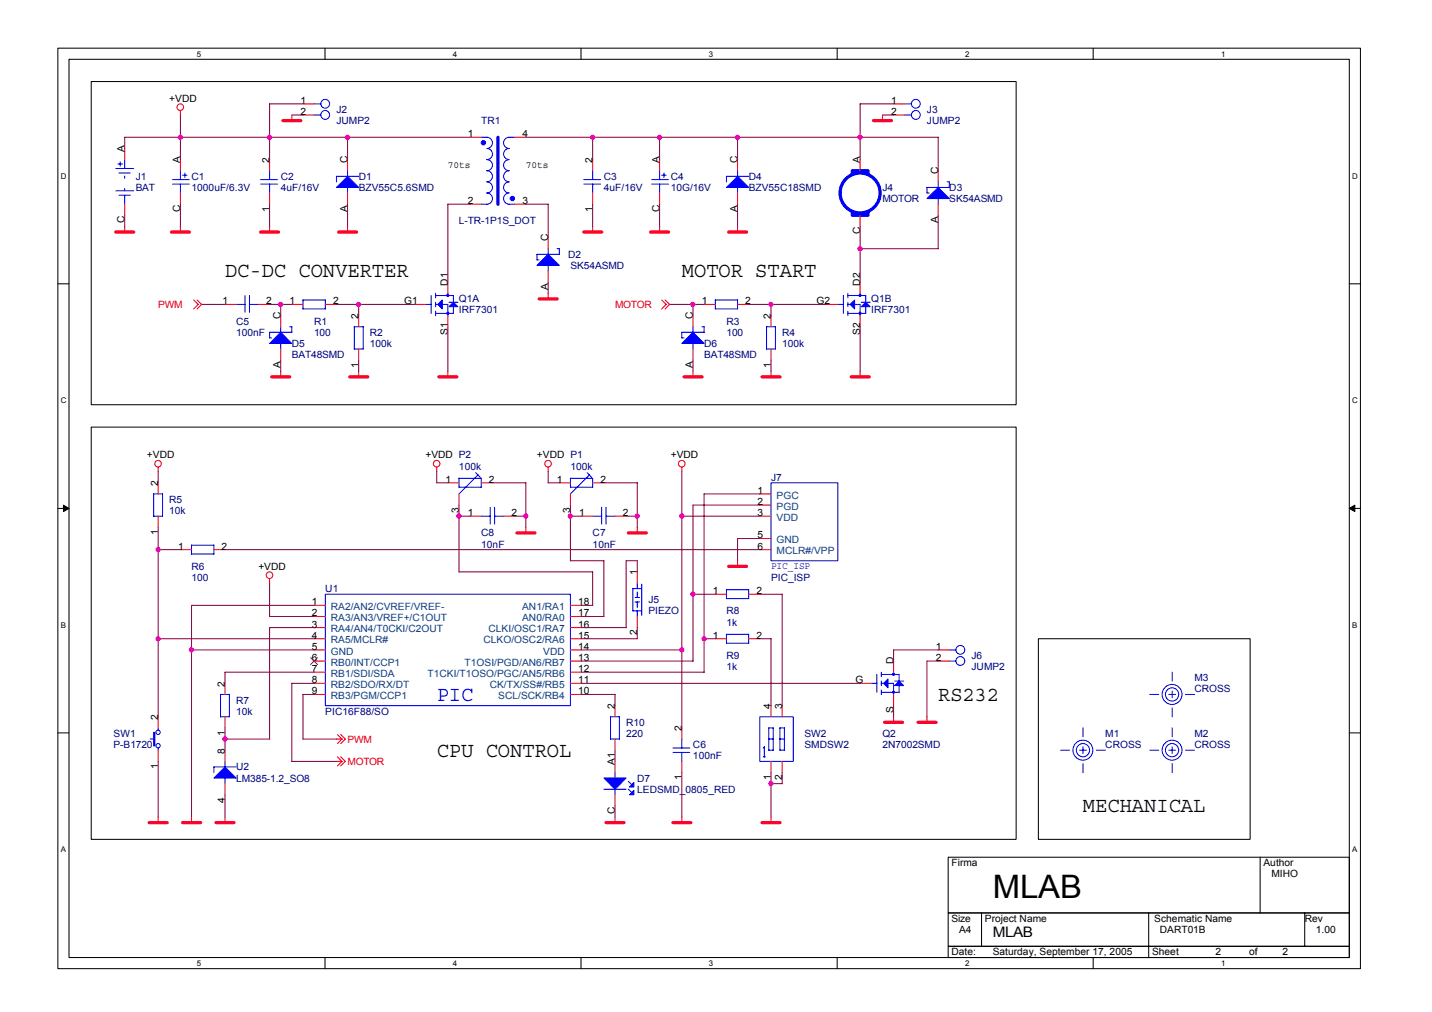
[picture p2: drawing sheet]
<svg xmlns="http://www.w3.org/2000/svg" width="297mm" height="210mm" viewBox="0 0 297 210" stroke-linecap="round" stroke-linejoin="round" font-family="sans-serif">
<path d="M12 10h270.2v190.9h-270.2zM14.3 12.3h265.6v186.3h-265.6z" fill="none" stroke="#000" stroke-width=".21"/>
<g fill="#fff">
<path d="M40.9 10.2h.9v1.9h-.9z"/>
<path d="M40.9 198.9h.9v1.8h-.9z"/>
</g>
<path d="M67.4 10v2.3M67.4 198.6v2.3" fill="none" stroke="#000" stroke-width=".21"/>
<g fill="#fff">
<path d="M94 10.2h.9v1.9h-.9z"/>
<path d="M94 198.9h.9v1.8h-.9z"/>
</g>
<path d="M120.5 10v2.3M120.5 198.6v2.3" fill="none" stroke="#000" stroke-width=".21"/>
<g fill="#fff">
<path d="M147.1 10.2h.9v1.9h-.9z"/>
<path d="M147.1 198.9h.9v1.8h-.9z"/>
</g>
<path d="M173.7 10v2.3M173.7 198.6v2.3" fill="none" stroke="#000" stroke-width=".21"/>
<g fill="#fff">
<path d="M200.2 10.2h.9v1.9h-.9z"/>
<path d="M200.2 198.9h.9v1.8h-.9z"/>
</g>
<path d="M226.8 10v2.3M226.8 198.6v2.3" fill="none" stroke="#000" stroke-width=".21"/>
<g fill="#fff">
<path d="M253.3 10.2h.9v1.9h-.9z"/>
<path d="M253.3 198.9h.9v1.8h-.9z"/>
<path d="M12.6 35.6h1.2v1.8h-1.2z"/>
<path d="M280.5 35.6h1.2v1.8h-1.2z"/>
<path d="M12.6 82.1h1.2v1.9h-1.2z"/>
<path d="M280.5 82.1h1.2v1.9h-1.2z"/>
</g>
<path d="M12 58.9h2.3M279.9 58.9h2.3" fill="none" stroke="#000" stroke-width=".21"/>
<g fill="#fff">
<path d="M12.6 128.7h1.1v1.9h-1.1z"/>
<path d="M280.5 128.7h1.1v1.9h-1.1z"/>
</g>
<path d="M12 105.5h2.3M279.9 105.5h2.3" fill="none" stroke="#000" stroke-width=".21"/>
<g fill="#000" stroke="#000" stroke-width=".21">
<path d="M13.2 104.8l1.1 .7-1.1 .6z" fill-rule="evenodd"/>
<path d="M279.9 105.5l1.1-.7v1.3z" fill-rule="evenodd"/>
</g>
<g fill="#fff">
<path d="M12.6 175.3h1.1v1.8h-1.1z"/>
<path d="M280.5 175.3h1.1v1.8h-1.1z"/>
</g>
<path d="M18.9 16.9h191.9v67h-191.9zM18.9 88.6h191.9v85.5h-191.9zM215.4 132.5h43.9v41.6h-43.9zM12 152h2.3M279.9 152h2.3M196.7 177.8h83.2v11.6h-83.2zM261.4 177.8v11.6M196.7 189.4h83.2v6.9h-83.2zM196.7 196.3h83.2v2.3h-83.2zM203.6 189.4v6.9M238.3 189.4v9.2M270.6 189.4v6.9" fill="none" stroke="#000" stroke-width=".21"/>
<g fill="none" stroke="#f00" stroke-width=".21">
<path d="M25.9 30.8v2.3M37.4 22.9v1M37.4 33.1v2.3M55.9 33.1v2.3M60.5 23.9v1.1M62.8 21.5h2.4M62.8 23.9h2.4M72.1 33.1v2.3M97.5 28.5h2.3M106.8 28.5h2.3M122.9 33.1v2.3M136.8 33.1v2.3"/>
<path d="M153 33.1v2.3M178.4 33.1v2.3M183 23.9v1.1M185.4 21.5h2.3M185.4 23.9h2.3M194.6 35.4v2.3M25.9 42.4v2.3M25.9 47v1.2M37.4 40v2.4M37.4 47v1.2M55.9 40v2.4M55.9 47v1.2"/>
<path d="M72.1 40v2.4M72.1 47v1.2M92.9 58.5v2.3M97.5 42.4h2.3M106.8 42.4h2.3M113.7 49.3v2.3M113.7 56.2v2.3M122.9 40v2.4M122.9 47v1.2M136.8 40v2.4M136.8 47v1.2M153 40v2.4"/>
<path d="M153 47v1.2M178.4 44.7v2.3M178.4 58.5v2.3M194.6 42.4v2.3M40.2 62.2l.9 .9-.9 1M40.9 62.2l.9 .9M41.8 63.1l-.9 1M41.8 63.1h.3M46.7 63.1h2.3M53.6 63.1h2.3M58.2 65.5v2.3M58.2 72.4v2.3"/>
<path d="M58.2 77v1.2M60.5 63.1h2.3M67.5 63.1h2.3M74.4 65.5v2.3M74.4 72.4v2.3M74.4 77v1.2M86 63.1h2.3M92.9 65.5v2.3M92.9 77v1.2M113.7 60.8v1.2M137.3 62.2l.9 .9-1 1M137.9 62.2l1 .9"/>
<path d="M138.9 63.1h.2M138.9 63.1l-1 1M143.7 65.5v2.3M143.7 72.4v2.3M143.7 77v1.2M146 63.1h2.4M153 63.1h2.3M159.9 65.5v2.3M159.9 72.4v2.3M159.9 77v1.2M171.5 63.1h2.3M178.4 65.5v2.3"/>
<path d="M178.4 77v1.2M32.8 96.9v.9M90.6 96.9v.9M113.7 96.9v.9M141.4 96.9v.9M32.8 100.1v2.3M32.8 107.1v2.3M37.4 114h2.3M44.4 114h2.3M55.9 120v.9M92.9 100.1h2.3M95.2 102.4v2.4"/>
<path d="M97.5 107.1h2.3M99.8 100.1h2.4M104.5 107.1h2.3M109.1 109.4v1.2M116 100.1h2.3M118.3 102.4v2.4M120.6 107.1h2.3M122.9 100.1h2.4M127.6 107.1h2.3M132.2 109.4v1.2M132.2 118.6v2.3M153 116.3v1.2"/>
<path d="M157.6 107.1h2.3M157.6 114h2.3M157.6 102.4h2.3M157.6 104.8h2.3M157.6 111.7h2.3M65.2 134.8h2.3M65.2 137.1h2.3M65.2 132.5h2.3M65.2 125.6h2.3M65.2 127.9h2.3M65.2 130.2h2.3M65.2 139.4h2.3"/>
<path d="M118.3 134.8h2.3M118.3 137.1h2.3M118.3 132.5h2.3M118.3 125.6h2.3M118.3 127.9h2.3M118.3 130.2h2.3M118.3 139.4h2.3M132.2 127.9v2.3M148.4 132.5h2.3M148.4 123.3h2.3M155.3 132.5h2.3M155.3 123.3h2.3"/>
<path d="M185.4 137.1v2.3M194.6 134.8h2.3M194.6 137.1h2.3M32.8 148.7v2.3M32.8 155.6v2.3M46.7 141.7v2.3M46.7 148.7v2.3M46.7 155.6v2.3M65.2 141.7h2.3M65.2 144h2.3M69.8 153.3h1.2M69.8 157.9h1.1l-.9 1"/>
<path d="M70 152.4l1 .9M70 157l1 .9M70.7 152.4l.9 .9-.9 .9M70.7 157l.9 .9-.9 1M70.9 153.3l-.9 .9M118.3 141.7h2.3M118.3 144h2.3M127.6 146.4v2.3M127.6 153.3v2.3M127.6 157.9v2.3M141.4 151v2.3M141.4 157.9v2.3"/>
<path d="M159.9 146.4v2.3M159.9 157.9v2.3M162.2 146.4v2.3M162.2 157.9v2.3M178.4 141.7h2.3M185.4 144v2.4M185.4 148.7v1.1M192.3 148.7v1.1M32.8 169.5v1.1M39.7 169.5v1.1M46.7 162.5v2.3M46.7 169.5v1.1"/>
<path d="M127.6 164.8v2.4M127.6 169.5v1.1M141.4 169.5v1.1M159.9 169.5v1.1"/>
<circle cx="37.4" cy="22.2" r=".68"/>
<circle cx="32.8" cy="96.2" r=".68"/>
<circle cx="90.6" cy="96.2" r=".68"/>
<circle cx="113.7" cy="96.2" r=".68"/>
<circle cx="141.4" cy="96.2" r=".69"/>
<circle cx="55.9" cy="119.3" r=".68"/>
</g>
<g fill="none" stroke="#f00" stroke-width=".68">
<path d="M58.7 25h3.7M181.2 25h3.7M24 48.1h3.7M35.6 48.1h3.7M54.1 48.1h3.7M70.3 48.1h3.7M121.1 48.1h3.7M135 48.1h3.7M151.2 48.1h3.7M56.4 78.2h3.7M72.6 78.2h3.7M91 78.2h3.8"/>
<path d="M111.8 62h3.8M141.9 78.2h3.7M158.1 78.2h3.7M176.6 78.2h3.7M107.2 110.5h3.8M130.3 110.5h3.8M151.2 117.5h3.7M183.5 149.8h3.7M190.4 149.8h3.8M30.9 170.6h3.8M37.9 170.6h3.7M44.8 170.6h3.7"/>
<path d="M125.7 170.6h3.7M139.6 170.6h3.7M158.1 170.6h3.7"/>
</g>
<g fill="none" stroke="#00f" stroke-width=".21">
<path d="M24 39.6h3.7M24 34.9h3.7M24.5 34h.9M24.7 35.9h2.3M24.9 33.5v1M25.9 33.1v1.9M35.8 37.3h3.5M35.8 38.2h3.5M37.4 35.4v1.9M37.4 38.2v1.8M37.9 36.3h.9M38.4 35.9v.9"/>
<path d="M54.1 37.3h3.5M54.1 38.2h3.5M55.9 35.4v1.9M55.9 38.2v1.8M65.1 21.5h1.4M65.1 23.9h1.4M72.1 35.4v1.2M72.1 38.9v1.1M74.4 36.6h-4.6v1.1M99.8 28.5h1.2M101 28.5a1.16 1.16 0 0 1 1.2 1.1 1.16 1.16 0 0 1-1.2 1.2 1.15 1.15 0 0 1 1.2 1.2 1.15 1.15 0 0 1-1.2 1.1 1.15 1.15 0 0 1 1.2 1.2 1.15 1.15 0 0 1-1.2 1.1 1.15 1.15 0 0 1 1.2 1.2 1.15 1.15 0 0 1-1.2 1.1 1.15 1.15 0 0 1 1.2 1.2 1.15 1.15 0 0 1-1.2 1.1 1.16 1.16 0 0 1 1.2 1.2 1.16 1.16 0 0 1-1.2 1.2h-1.2M106.8 28.5h-1.2a1.16 1.16 0 0 0-1.1 1.1 1.16 1.16 0 0 0 1.1 1.2 1.15 1.15 0 0 0-1.1 1.2 1.15 1.15 0 0 0 1.1 1.1 1.15 1.15 0 0 0-1.1 1.2 1.15 1.15 0 0 0 1.1 1.1 1.15 1.15 0 0 0-1.1 1.2 1.15 1.15 0 0 0 1.1 1.1 1.15 1.15 0 0 0-1.1 1.2 1.15 1.15 0 0 0 1.1 1.1 1.16 1.16 0 0 0-1.1 1.2 1.16 1.16 0 0 0 1.1 1.2h1.2"/>
<path d="M121.1 37.3h3.5M121.1 38.2h3.5M122.9 35.4v1.9M122.9 38.2v1.8M135.2 37.3h3.5M135.2 38.2h3.5M136.8 35.4v1.9M136.8 38.2v1.8M137.2 36.3h1M137.7 35.9v.9M153 35.4v1.2M153 38.9v1.1"/>
<path d="M155.3 36.6h-4.6v1.1M187.6 21.5h1.5M187.6 23.9h1.5M194.6 37.7v1.2M196.4 37.7h.5M196.9 37.7v1.2M196.9 38.9h-4.6v1.1M24.7 40.5h2.3M25.9 40.5v1.9M111.4 53.9h.4M113.7 51.6v1.1M113.7 55v1.2"/>
<path d="M115.5 51.6h.5M116 51.6v1.1M116 52.7h-4.6v1.2M192.3 40h.4M194.6 41.2v1.2M49 63.1h1.8M50.8 61.3v3.5M51.8 63.1h1.8M51.8 61.3v3.5M55.9 70.1h.5M58.2 67.8v1.1M58.2 71.2v1.2"/>
<path d="M60.1 67.8h.5M60.5 67.8v1.1M60.6 68.9h-4.7v1.2M62.8 62.2h4.7v1.9M62.8 62.2v1.9h4.7M73.5 67.8h1.8v4.6h-1.8zM88.3 63.1h1.2M89.4 61.3v3.7M90.3 61.3h3.7v3.7h-3.6M90.3 63.1h.5M90.4 60.8v1M90.4 62.7v.9"/>
<path d="M90.4 64.5v1M91.7 63.1h1.2v2.4M92.9 60.8v.5M93.1 62.7h1.9M141.4 70.1h.5M143.7 67.8v1.1M143.7 71.2v1.2M145.6 67.8h.5M146 67.8v1.1M146.1 68.9h-4.7v1.2M153 64.1v-1.9h-4.6v1.9h4.6M159 67.8h1.8v4.6h-1.8z"/>
<path d="M173.8 63.1h1.2M174.9 61.3v3.7M175.9 61.3h3.7v3.7h-3.7M175.9 63.1h.4M175.9 60.8v1M175.9 62.7v.9M175.9 64.5v1M177.2 63.1h1.2v2.4M178.4 60.8v.5M178.6 62.7h1.9M95.2 99.2h4.6v1.8h-4.6zM98.7 98l.9 1"/>
<path d="M99.2 98.5l-4 3.9M118.3 99.2v1.8h4.7l-.1-1.8h-4.6M121.8 98l.9 1M122.3 98.5l-4 3.9M31.9 102.4h1.8M31.9 102.4v4.7M33.7 102.4v4.7h-1.8M39.7 113.1h4.7v1.8h-4.7zM99.8 107.1h1.9M101.7 105.2v3.5M102.6 107.1h1.9M102.6 105.2v3.5"/>
<path d="M122.9 107.1h1.9M124.8 105.2v3.5M125.7 107.1h1.9M125.7 105.2v3.5M159.9 100.1h13.9v16.2h-13.9zM67.5 123.3h50.8v23.1h-50.8zM131.7 123.9h1M131.7 124.9h1M132.2 120.9v1.2M132.2 122.8v1.1M132.2 124.9v1.1M132.2 126.7v1.2"/>
<path d="M133.1 122.1h-1.8v4.6h1.8M133.1 121.2v6.5M150.7 122.3h4.6M150.7 122.3v1.9h4.6v-1.9M150.7 131.6v1.8h4.6v-1.8h-4.6M181.9 139.9v3.7M182.8 139.9h3.7M182.8 139.4v1M185.4 139.4v.5M186.5 139.9v3.7M196.9 134.8h1.4M196.9 137.1h1.4"/>
<path d="M243.1 139.4v1.9M31.2 153.3h.7M32.8 151v.4M32.8 155.2v.4M46.7 157.9v1.2M47.6 144v4.7h-1.9v-4.7h1.9M49 159.1h-4.6v1.2M126.6 148.7h1.9v4.6h-1.9zM139.6 156.1h3.5M139.6 155.2h3.5M141.4 153.3v1.9M141.4 156v1.9"/>
<path d="M157.6 148.7h6.9v9.2h-6.9zM158.3 157h.5M158.5 154.9v2.1M158.6 154.9l-.3 .3M159.4 153.3h1M159.5 155.6h.9v-4.6h-.9v4.6M161.8 153.3h.9M161.8 155.6h.9v-4.6h-.9v4.6M180.7 141.7h1.2M182.8 141.7h.5M182.8 143.6h3.7M182.8 141.3v.9"/>
<path d="M182.8 143.1v1M184.2 141.7h1.2v2.4M185.6 141.3h1.9M220 155.6h1.9M223.9 155.6h1.5M224.6 151v1.8M224.6 154.9v1.4M224.6 158.4v1.9M227.4 155.6h1.9M238.5 155.6h1.9M238.5 144h1.9M242.4 155.6h1.5"/>
<path d="M242.4 144h1.5M243.1 143.3v1.4M243.1 146.8v1.9M243.1 151v1.8M243.1 154.9v1.4M243.1 158.4v1.9M245.9 155.6h1.9M245.9 144h1.9M46.7 161.4v1.1M125.2 163.7h4.7M127.6 160.2v1.2M127.6 163.7v1.2"/>
<path d="M130.3 163.7l.7 .7M130.3 162.1l.8 .7"/>
<circle cx="67.5" cy="23.8" r=".91"/>
<circle cx="67.5" cy="21.5" r=".91"/>
<circle cx="190" cy="23.8" r=".91"/>
<circle cx="190" cy="21.5" r=".91"/>
<circle cx="199.2" cy="137.1" r=".92"/>
<circle cx="199.2" cy="134.8" r=".92"/>
<circle cx="32.8" cy="151.9" r=".45"/>
<circle cx="32.8" cy="154.7" r=".45"/>
<circle cx="224.6" cy="155.6" r="2.07"/>
<circle cx="224.6" cy="155.6" r="1.38"/>
<circle cx="243.1" cy="155.6" r="2.07"/>
<circle cx="243.1" cy="144" r="2.07"/>
<circle cx="243.1" cy="144" r="1.38"/>
<circle cx="243.1" cy="155.6" r="1.38"/>
</g>
<g fill="#00f" stroke="#00f" stroke-width=".21">
<path d="M178.6 63.6l1-.9 .9 .9z" fill-rule="evenodd"/>
<path d="M176.3 63.1l1-.9v1.9z" fill-rule="evenodd"/>
<path d="M94 62.7l1 .9h-1.9z" fill-rule="evenodd"/>
<path d="M90.8 63.1l.9-.9v1.9z" fill-rule="evenodd"/>
<path d="M46.7 159.1l2.3 2.3h-4.6z" fill-rule="evenodd"/>
<path d="M111.4 55.1l2.3-2.4 2.3 2.4z" fill-rule="evenodd"/>
<path d="M72.1 36.6l2.3 2.3h-4.6z" fill-rule="evenodd"/>
<path d="M192.3 41.2l2.3-2.3 2.3 2.3z" fill-rule="evenodd"/>
<path d="M125.3 161.4h4.6l-2.3 2.3z" fill-rule="evenodd"/>
<path d="M131.5 162.3v.9h-.9z" fill-rule="evenodd"/>
<path d="M131 164.4l.5-.5v.9h-.9z" fill-rule="evenodd"/>
<path d="M183.3 141.7l.9-.9v1.9z" fill-rule="evenodd"/>
<path d="M186.5 141.3l.9 .9h-1.8z" fill-rule="evenodd"/>
<path d="M153 36.6l2.3 2.3h-4.6z" fill-rule="evenodd"/>
<path d="M58.2 68.9l2.3 2.3h-4.6z" fill-rule="evenodd"/>
<path d="M143.7 68.9l2.3 2.3h-4.6z" fill-rule="evenodd"/>
</g>
<g fill="#00f" stroke="#00f" stroke-width=".21">
<path d="M31.9 151.9h.2v2.8h-.2z"/>
<circle cx="178.4" cy="65" r=".22"/>
<circle cx="178.4" cy="61.3" r=".22"/>
<circle cx="92.9" cy="65" r=".22"/>
<circle cx="92.9" cy="61.3" r=".22"/>
<circle cx="100.3" cy="29.6" r=".46"/>
<circle cx="106.3" cy="41.2" r=".46"/>
<circle cx="185.3" cy="139.9" r=".22"/>
<circle cx="185.3" cy="143.6" r=".22"/>
</g>
<path d="M25.9 39.6v-3.7" fill="none" stroke="#00f" stroke-width=".21" stroke-dasharray=".5 2.1"/>
<g fill="none" stroke="#00f" stroke-width=".68">
<path d="M103.3 28.5v13.9M176.8 36.1v-.7h3.2v.7M176.8 44v.7h3.2v-.7"/>
<circle cx="178.4" cy="40" r="4.1"/>
</g>
<path d="M64.5 136.4l1.4 1.4M65.8 136.4l-1.4 1.4" fill="none" stroke="#804000" stroke-width=".21"/>
<g fill="none" stroke="#800040" stroke-width=".21">
<path d="M37.4 23.9v9.2M60.5 23.9h2.4M62.9 21.5h-7v11.6M72.1 28.5v4.6M97.5 28.5h-71.6v2.3M109.1 28.5h85.5v6.9M122.9 28.5v4.6M136.8 28.5v4.6M153 28.5v4.6M183 23.9h2.4M185.4 21.5h-7v11.6M25.9 44.7v2.3"/>
<path d="M37.4 42.4v4.6M55.9 42.4v4.6M72.1 42.4v4.6M97.5 42.4h-4.6v16.1M109.1 42.4h4.6v6.9M113.7 58.5v2.4M122.9 42.4v4.6M136.8 42.4v4.6M153 42.4v4.6M178.4 47v11.5M194.6 44.7v6.9h-16.2M42 63.1h4.7"/>
<path d="M55.9 63.1h4.7M58.2 63.1v2.4M58.2 74.7v2.3M69.8 63.1h16.2M74.4 63.1v2.4M74.4 74.7v2.3M92.9 67.8v9.2M139.1 63.1h7M143.7 63.1v2.4M143.7 74.7v2.3M155.3 63.1h16.2M159.9 63.1v2.4"/>
<path d="M159.9 74.7v2.3M178.4 67.8v9.2M32.8 97.8v2.4M90.6 97.8v2.3h2.3M113.7 97.8v2.4l2.3-.1M141.4 97.8v53.2M32.8 114h4.6M32.8 109.4v39.3M46.7 114h110.9M95.2 118.6h27.7v7M95.2 104.8v13.8M95.2 107.1h2.3"/>
<path d="M102.2 100.1h6.9M106.8 107.1h2.3M109.1 100.1v9.3M118.3 104.8v11.5h7v11.6h-4.7M118.3 107.1h2.3M125.3 100.1h6.9v9.3M129.9 107.1h2.3M132.2 118.6v-2.3h-2.3v13.9M141.4 107.1h16.2M157.6 104.8h-13.9v32.3M157.6 111.7h-4.6v4.6M157.6 102.4h-11.6v37"/>
<path d="M32.8 132.5h32.4M39.7 134.8h25.5M55.9 120.9v7h9.3M65.2 130.2h-9.3v23.1M65.2 125.6h-25.5v43.9M65.2 139.4h-18.5v2.4M120.6 134.8h20.9M120.6 125.6h2.4M120.6 130.2h9.3M120.6 137.1h23.2M120.6 139.4h25.5M132.2 130.2v2.3h-11.6"/>
<path d="M143.7 123.3h4.7M146 132.5h2.4M157.6 123.3h4.7l-.1 23.1M157.6 132.5h2.4M159.9 132.5v13.9M194.6 134.8h-9.2v2.3M194.6 137.1h-2.3v11.6M32.8 157.9v11.6M46.7 153.3h9.2M46.7 151v4.6M60.5 157.9h9.3M65.2 144h-2.4v9.3h7"/>
<path d="M65.2 141.7h-4.7v16.2M120.6 141.7h57.8M120.6 144h7v2.4M127.6 155.6v2.3M185.4 146.4v2.3M46.7 164.8v4.7M127.6 167.2v2.3M141.4 160.2v9.3M159.9 160.2v9.3M159.9 162.5h2.4M162.2 160.2v2.4"/>
</g>
<g fill="#f0f" stroke="#f0f" stroke-width=".21">
<circle cx="37.4" cy="28.5" r=".45"/>
<circle cx="55.9" cy="28.5" r=".44"/>
<circle cx="72.1" cy="28.5" r=".45"/>
<circle cx="58.2" cy="63.1" r=".45"/>
<circle cx="74.4" cy="63.1" r=".45"/>
<circle cx="143.7" cy="63.1" r=".45"/>
<circle cx="159.9" cy="63.1" r=".44"/>
<circle cx="122.9" cy="28.5" r=".44"/>
<circle cx="136.8" cy="28.5" r=".44"/>
<circle cx="153" cy="28.5" r=".45"/>
<circle cx="178.4" cy="51.6" r=".45"/>
<circle cx="178.4" cy="28.5" r=".45"/>
<circle cx="143.7" cy="123.2" r=".45"/>
<circle cx="95.2" cy="107" r=".46"/>
<circle cx="32.8" cy="132.5" r=".44"/>
<circle cx="39.7" cy="134.8" r=".45"/>
<circle cx="159.9" cy="162.5" r=".45"/>
<circle cx="141.4" cy="107" r=".46"/>
<circle cx="141.4" cy="134.8" r=".45"/>
<circle cx="146" cy="132.5" r=".44"/>
<circle cx="32.8" cy="114" r=".45"/>
<circle cx="46.7" cy="153.3" r=".46"/>
<circle cx="109.1" cy="107" r=".46"/>
<circle cx="132.2" cy="107" r=".46"/>
<circle cx="118.3" cy="107" r=".46"/>
</g>
<text font-size="6.7" x="205.9" y="186.2">MLAB</text>
<g font-size="4.4">
<text x="46.7" y="57.6">DC-DC CONVERTER</text>
<text x="141.4" y="57.6">MOTOR START</text>
<text x="194.6" y="145.4">RS232</text>
<text x="90.6" y="156.9">CPU CONTROL</text>
<text x="224.6" y="168.5">MECHANICAL</text>
</g>
<text font-size="4.4" fill="#00f" x="90.6" y="145.4">PIC</text>
<text font-size="3" x="205.9" y="194.4">MLAB</text>
<g font-size="2.1">
<text x="35.1" y="21.1">+VDD</text>
<text x="62.4" y="21.5">1</text>
<text x="62.4" y="23.8">2</text>
<text x="184.9" y="21.5">1</text>
<text x="184.9" y="23.8">2</text>
<text x="97" y="28.4">1</text>
<text x="108.4" y="28.4">4</text>
<text x="25.8" y="31.5" transform="rotate(-90 25.8 31.5)">A</text>
<text x="37.4" y="33.8" transform="rotate(-90 37.4 33.8)">A</text>
<text x="55.9" y="33.8" transform="rotate(-90 55.9 33.8)">2</text>
<text x="72.1" y="33.8" transform="rotate(-90 72.1 33.8)">C</text>
<text x="92.9" y="34.8">70ts</text>
<text x="109.1" y="34.8">70ts</text>
<text x="122.9" y="33.8" transform="rotate(-90 122.9 33.8)">2</text>
<text x="136.8" y="33.8" transform="rotate(-90 136.8 33.8)">A</text>
<text x="153" y="33.8" transform="rotate(-90 153 33.8)">C</text>
<text x="178.4" y="33.8" transform="rotate(-90 178.4 33.8)">A</text>
<text x="194.6" y="36.1" transform="rotate(-90 194.6 36.1)">C</text>
<text x="25.8" y="46.3" transform="rotate(-90 25.8 46.3)">C</text>
<text x="37.4" y="44" transform="rotate(-90 37.4 44)">C</text>
<text x="55.9" y="44" transform="rotate(-90 55.9 44)">1</text>
<text x="72.1" y="44" transform="rotate(-90 72.1 44)">A</text>
<text x="97" y="42.3">2</text>
<text x="108.4" y="42.3">3</text>
<text x="122.9" y="44" transform="rotate(-90 122.9 44)">1</text>
<text x="136.8" y="44" transform="rotate(-90 136.8 44)">C</text>
<text x="153" y="44" transform="rotate(-90 153 44)">A</text>
<text x="194.6" y="46.3" transform="rotate(-90 194.6 46.3)">A</text>
<text x="113.7" y="50" transform="rotate(-90 113.7 50)">C</text>
<text x="178.4" y="48.6" transform="rotate(-90 178.4 48.6)">C</text>
<text x="92.9" y="59.2" transform="rotate(-90 92.9 59.2)">D1</text>
<text x="178.4" y="59.2" transform="rotate(-90 178.4 59.2)">D2</text>
<text x="46.2" y="63.1">1</text>
<text x="55.2" y="63.1">2</text>
<text x="60" y="63.1">1</text>
<text x="69.1" y="63.1">2</text>
<text x="83.8" y="63.1">G1</text>
<text x="113.7" y="60.2" transform="rotate(-90 113.7 60.2)">A</text>
<text x="145.6" y="63.1">1</text>
<text x="154.6" y="63.1">2</text>
<text x="169.4" y="63.1">G2</text>
<text x="58.2" y="66.2" transform="rotate(-90 58.2 66.2)">C</text>
<text x="74.4" y="66.2" transform="rotate(-90 74.4 66.2)">2</text>
<text x="92.9" y="69.4" transform="rotate(-90 92.9 69.4)">S1</text>
<text x="143.7" y="66.2" transform="rotate(-90 143.7 66.2)">C</text>
<text x="159.9" y="66.2" transform="rotate(-90 159.9 66.2)">2</text>
<text x="178.4" y="69.4" transform="rotate(-90 178.4 69.4)">S2</text>
<text x="58.2" y="76.3" transform="rotate(-90 58.2 76.3)">A</text>
<text x="74.4" y="76.3" transform="rotate(-90 74.4 76.3)">1</text>
<text x="143.7" y="76.3" transform="rotate(-90 143.7 76.3)">A</text>
<text x="159.9" y="76.3" transform="rotate(-90 159.9 76.3)">1</text>
<text x="30.5" y="95.1">+VDD</text>
<text x="88.3" y="95.1">+VDD P2</text>
<text x="111.4" y="95.1">+VDD P1</text>
<text x="139.1" y="95.1">+VDD</text>
<text x="32.8" y="100.8" transform="rotate(-90 32.8 100.8)">2</text>
<text x="92.4" y="100.1">1</text>
<text x="101.4" y="100.1">2</text>
<text x="115.5" y="100.1">1</text>
<text x="124.5" y="100.1">2</text>
<text x="95.2" y="106.4" transform="rotate(-90 95.2 106.4)">3</text>
<text x="97" y="107">1</text>
<text x="106.1" y="107">2</text>
<text x="118.3" y="106.4" transform="rotate(-90 118.3 106.4)">3</text>
<text x="120.1" y="107">1</text>
<text x="129.2" y="107">2</text>
<text x="157.1" y="102.4">1</text>
<text x="157.1" y="104.7">2</text>
<text x="157.1" y="107">3</text>
<text x="32.8" y="111" transform="rotate(-90 32.8 111)">1</text>
<text x="36.9" y="114">1</text>
<text x="46" y="114">2</text>
<text x="157.1" y="111.7">5</text>
<text x="157.1" y="114">6</text>
<text x="53.6" y="118.2">+VDD</text>
<text x="132.2" y="119.3" transform="rotate(-90 132.2 119.3)">1</text>
<text x="64.7" y="125.5">1</text>
<text x="119.9" y="125.5">18</text>
<text x="147.9" y="123.2">1</text>
<text x="156.9" y="123.2">2</text>
<text x="64.7" y="127.8">2</text>
<text x="64.7" y="130.2">3</text>
<text x="119.9" y="130.2">16</text>
<text x="119.9" y="127.8">17</text>
<text x="132.2" y="131.8" transform="rotate(-90 132.2 131.8)">2</text>
<text x="64.7" y="132.5">4</text>
<text x="64.7" y="134.8">5</text>
<text x="64.7" y="137.1">6</text>
<text x="119.9" y="137.1">13</text>
<text x="119.9" y="134.8">14</text>
<text x="119.9" y="132.5">15</text>
<text x="147.9" y="132.5">1</text>
<text x="156.9" y="132.5">2</text>
<text x="185.3" y="137.8" transform="rotate(-90 185.3 137.8)">D</text>
<text x="194.1" y="134.8">1</text>
<text x="194.1" y="137.1">2</text>
<text x="46.7" y="142.4" transform="rotate(-90 46.7 142.4)">2</text>
<text x="64.7" y="139.4">7</text>
<text x="64.7" y="141.7">8</text>
<text x="119.9" y="141.7">11</text>
<text x="119.9" y="139.4">12</text>
<text x="177.5" y="141.7">G</text>
<text x="32.8" y="149.4" transform="rotate(-90 32.8 149.4)">2</text>
<text x="64.7" y="144">9</text>
<text x="119.9" y="144">10</text>
<text x="127.6" y="147.1" transform="rotate(-90 127.6 147.1)">2</text>
<text x="159.9" y="147.1" transform="rotate(-90 159.9 147.1)">4</text>
<text x="162.2" y="147.1" transform="rotate(-90 162.2 147.1)">3</text>
<text x="185.3" y="148" transform="rotate(-90 185.3 148)">S</text>
<text x="46.7" y="152.6" transform="rotate(-90 46.7 152.6)">1</text>
<text x="141.4" y="151.7" transform="rotate(-90 141.4 151.7)">2</text>
<text x="32.8" y="159.5" transform="rotate(-90 32.8 159.5)">1</text>
<text x="46.7" y="156.3" transform="rotate(-90 46.7 156.3)">8</text>
<text x="127.6" y="158.6" transform="rotate(-90 127.6 158.6)">A1</text>
<text x="141.4" y="161.9" transform="rotate(-90 141.4 161.9)">1</text>
<text x="159.9" y="161.9" transform="rotate(-90 159.9 161.9)">1</text>
<text x="162.2" y="161.9" transform="rotate(-90 162.2 161.9)">2</text>
<text x="46.7" y="166.5" transform="rotate(-90 46.7 166.5)">4</text>
<text x="127.6" y="168.8" transform="rotate(-90 127.6 168.8)">C</text>
<text x="197.4" y="179.7">Firma</text>
<text x="262.1" y="179.7">Author</text>
<text x="263.7" y="182">MIHO</text>
<text x="197.4" y="191.2">Size</text>
<text x="204.3" y="191.2">Project Name</text>
<text x="239.4" y="191.2">Schematic Name</text>
<text x="270.6" y="191.2">Rev</text>
<text x="199" y="193.5">A4</text>
<text x="240.6" y="193.5">DART01B</text>
<text x="273" y="193.5">1.00</text>
<text x="197.4" y="198.2">Date:</text>
<text x="205.9" y="198.2">Saturday, September 17, 2005</text>
<text x="239" y="198.2">Sheet</text>
<text x="252.2" y="198.2">2</text>
<text x="259.1" y="198.2">of</text>
<text x="266" y="198.2">2</text>
</g>
<g font-size="2.1" fill="#000080">
<text x="69.8" y="23.4">J2</text>
<text x="192.3" y="23.4">J3</text>
<text x="69.8" y="25.7">JUMP2</text>
<text x="99.8" y="25.7">TR1</text>
<text x="192.3" y="25.7">JUMP2</text>
<text x="28.2" y="37.3">J1</text>
<text x="28.2" y="39.6">BAT</text>
<text x="39.7" y="37.3">C1</text>
<text x="39.7" y="39.6">1000uF/6.3V</text>
<text x="58.2" y="37.3">C2</text>
<text x="58.2" y="39.6">4uF/16V</text>
<text x="74.4" y="37.3">D1</text>
<text x="74.4" y="39.6">BZV55C5.6SMD</text>
<text x="125.3" y="37.3">C3</text>
<text x="125.3" y="39.6">4uF/16V</text>
<text x="139.1" y="37.3">C4</text>
<text x="139.1" y="39.6">10G/16V</text>
<text x="155.3" y="37.3">D4</text>
<text x="155.3" y="39.6">BZV55C18SMD</text>
<text x="183" y="39.6">J4</text>
<text x="183" y="41.9">MOTOR</text>
<text x="196.9" y="39.6">D3</text>
<text x="196.9" y="41.9">SK54ASMD</text>
<text x="95.2" y="46.5">L-TR-1P1S_DOT</text>
<text x="117.9" y="53.5">D2</text>
<text x="118.3" y="55.8">SK54ASMD</text>
<text x="95.2" y="62.7">Q1A</text>
<text x="95.2" y="65">IRF7301</text>
<text x="180.7" y="62.7">Q1B</text>
<text x="180.7" y="65">IRF7301</text>
<text x="49" y="67.4">C5</text>
<text x="49" y="69.7">100nF</text>
<text x="60.5" y="72">D5</text>
<text x="65.2" y="67.4">R1</text>
<text x="65.2" y="69.7">100</text>
<text x="76.7" y="69.7">R2</text>
<text x="76.7" y="72">100k</text>
<text x="146" y="72">D6</text>
<text x="150.7" y="67.4">R3</text>
<text x="150.7" y="69.7">100</text>
<text x="162.2" y="69.7">R4</text>
<text x="162.2" y="72">100k</text>
<text x="60.5" y="74.3">BAT48SMD</text>
<text x="146" y="74.3">BAT48SMD</text>
<text x="95.2" y="97.4">100k</text>
<text x="118.3" y="97.4">100k</text>
<text x="159.9" y="99.7">J7</text>
<text x="35.1" y="104.3">R5</text>
<text x="35.1" y="106.6">10k</text>
<text x="99.8" y="111.3">C8</text>
<text x="99.8" y="113.6">10nF</text>
<text x="122.9" y="111.3">C7</text>
<text x="122.9" y="113.6">10nF</text>
<text x="39.7" y="118.2">R6</text>
<text x="39.7" y="120.5">100</text>
<text x="67.5" y="122.8">U1</text>
<text x="134.5" y="125.1">J5</text>
<text x="159.9" y="120.5">PIC_ISP</text>
<text x="134.5" y="127.4">PIEZO</text>
<text x="150.7" y="127.4">R8</text>
<text x="150.7" y="129.8">1k</text>
<text x="150.7" y="136.7">R9</text>
<text x="201.5" y="136.7">J6</text>
<text x="150.7" y="139">1k</text>
<text x="201.5" y="139">JUMP2</text>
<text x="247.8" y="141.3">M3</text>
<text x="247.8" y="143.6">CROSS</text>
<text x="49" y="145.9">R7</text>
<text x="49" y="148.3">10k</text>
<text x="67.5" y="148.3">PIC16F88/SO</text>
<text x="23.6" y="152.9">SW1</text>
<text x="23.6" y="155.2">P-B1720</text>
<text x="129.9" y="150.6">R10</text>
<text x="129.9" y="152.9">220</text>
<text x="143.7" y="155.2">C6</text>
<text x="166.9" y="152.9">SW2</text>
<text x="166.9" y="155.2">SMDSW2</text>
<text x="183" y="152.9">Q2</text>
<text x="183" y="155.2">2N7002SMD</text>
<text x="229.3" y="152.9">M1</text>
<text x="229.3" y="155.2">CROSS</text>
<text x="247.8" y="152.9">M2</text>
<text x="247.8" y="155.2">CROSS</text>
<text x="49" y="159.8">U2</text>
<text x="143.7" y="157.5">100nF</text>
<text x="49" y="162.1">LM385-1.2_SO8</text>
<text x="132.2" y="162.1">D7</text>
<text x="132.2" y="164.4">LEDSMD_0805_RED</text>
</g>
<g font-size="2.1" fill="#f00">
<text x="32.8" y="63.9">PWM</text>
<text x="127.6" y="63.9">MOTOR</text>
<text x="72.1" y="154">PWM</text>
<text x="72.1" y="158.6">MOTOR</text>
</g>
<g font-size="2.1" fill="#004080">
<text x="161.1" y="103.4">PGC</text>
<text x="161.1" y="105.7">PGD</text>
<text x="161.1" y="108">VDD</text>
<text x="161.1" y="112.6">GND</text>
<text x="161.1" y="115">MCLR#/VPP</text>
<text x="68.6" y="126.5">RA2/AN2/CVREF/VREF-</text>
<text x="68.6" y="128.8">RA3/AN3/VREF+/C1OUT</text>
<text x="68.6" y="131.1">RA4/AN4/T0CKI/C2OUT</text>
<text x="101.3" y="131.1">CLKI/OSC1/RA7</text>
<text x="108.3" y="128.8">AN0/RA0</text>
<text x="108.3" y="126.5">AN1/RA1</text>
<text x="68.6" y="133.4">RA5/MCLR#</text>
<text x="68.6" y="135.8">GND</text>
<text x="100.3" y="133.4">CLKO/OSC2/RA6</text>
<text x="112.7" y="135.8">VDD</text>
<text x="68.6" y="138.1">RB0/INT/CCP1</text>
<text x="68.6" y="140.4">RB1/SDI/SDA</text>
<text x="68.6" y="142.7">RB2/SDO/RX/DT</text>
<text x="88.7" y="140.4">T1CKI/T1OSO/PGC/AN5/RB6</text>
<text x="96.4" y="138.1">T1OSI/PGD/AN6/RB7</text>
<text x="101.6" y="142.7">CK/TX/SS#/RB5</text>
<text x="68.6" y="145">RB3/PGM/CCP1</text>
<text x="103.4" y="145">SCL/SCK/RB4</text>
</g>
<text font-size="2.1" fill="#00f" x="159.9" y="118">PIC_ISP</text>
<g font-size="1.6">
<text x="40.9" y="11.7">5</text>
<text x="94" y="11.7">4</text>
<text x="147.1" y="11.7">3</text>
<text x="200.2" y="11.7">2</text>
<text x="253.3" y="11.7">1</text>
<text x="12.6" y="37.1">D</text>
<text x="280.5" y="37.1">D</text>
<text x="12.6" y="83.6">C</text>
<text x="280.5" y="83.6">C</text>
<text x="12.6" y="130.2">B</text>
<text x="280.5" y="130.2">B</text>
<text x="12.6" y="176.8">A</text>
<text x="280.5" y="176.8">A</text>
<text x="40.9" y="200.3">5</text>
<text x="94" y="200.3">4</text>
<text x="147.1" y="200.3">3</text>
<text x="200.2" y="200.3">2</text>
<text x="253.3" y="200.3">1</text>
</g>
</svg>
